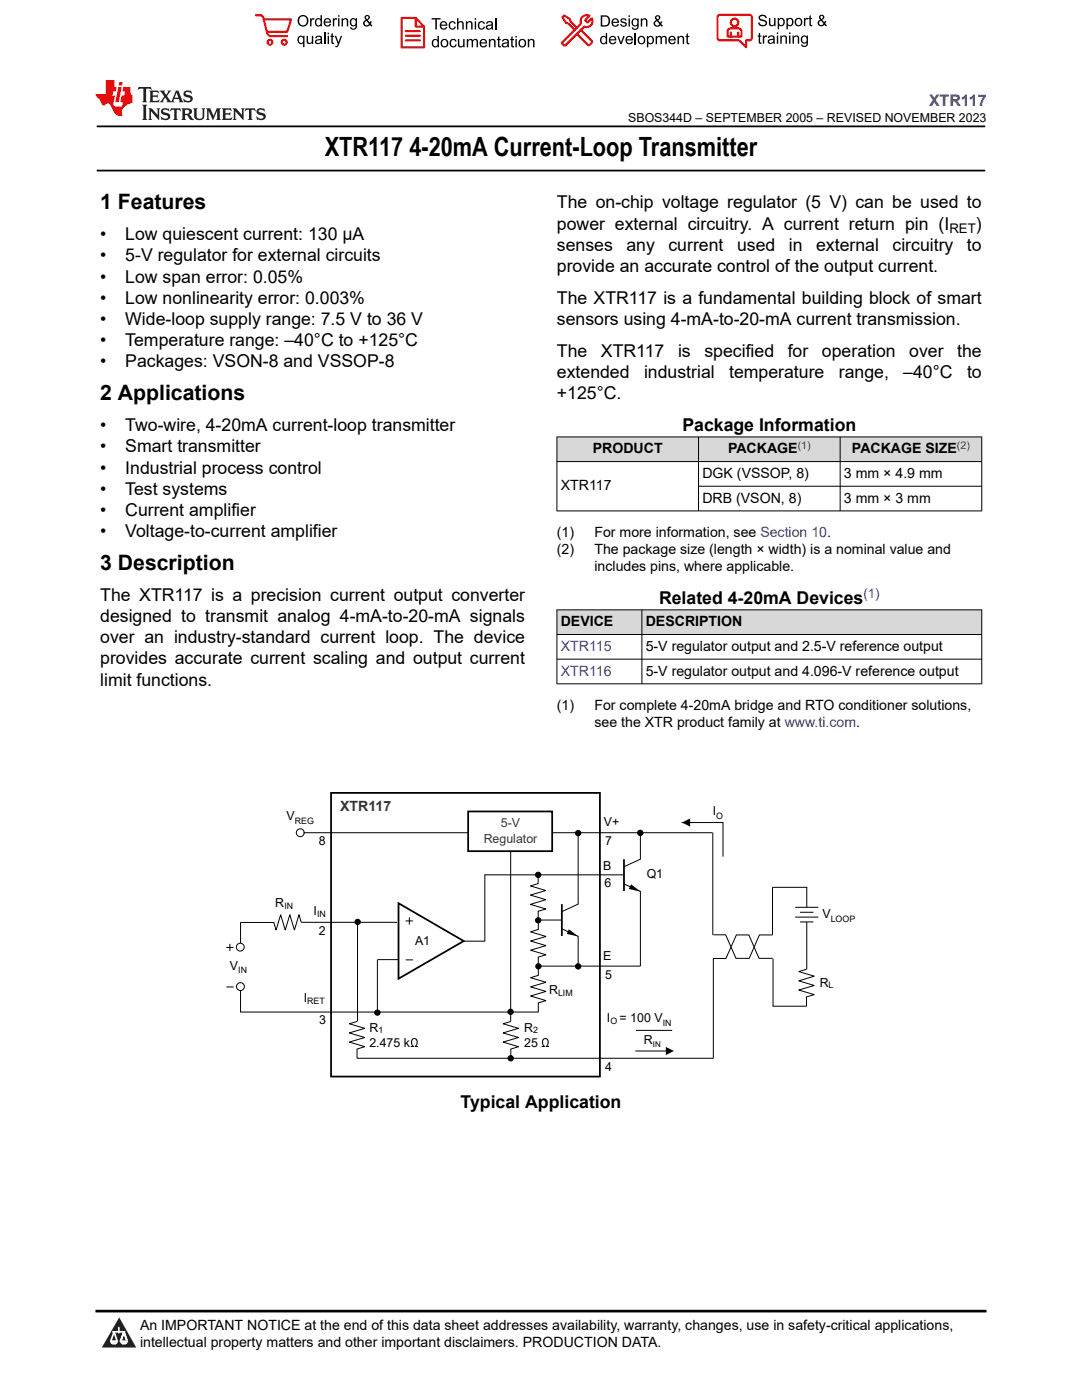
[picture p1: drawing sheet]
<svg xmlns="http://www.w3.org/2000/svg" width="216mm" height="279mm" viewBox="0 0 216 279" stroke-linecap="round" stroke-linejoin="round" font-family="sans-serif">
<path d="M19.3 25.2h177.3M19.3 34h177.3" fill="none" stroke="#000" stroke-width=".35"/>
<g fill="#d8d8d8">
<path d="M111.1 87.2h84.8v4.9h-84.8z" fill-rule="evenodd"/>
<path d="M111.2 87.3h28.1v4.8h-28.1z" fill-rule="evenodd"/>
<path d="M139.4 87.3h28.2v4.8h-28.2z" fill-rule="evenodd"/>
<path d="M167.7 87.3h28.1v4.8h-28.1z" fill-rule="evenodd"/>
</g>
<path d="M111.1 87.2h84.9M111.1 92.1h84.9M111.1 87.1v14.9M139.4 87.1v14.9M139.4 97h56.6M167.6 87.1v14.9M195.9 87.1v14.9M111.1 102h84.9" fill="none" stroke="#000" stroke-width=".2"/>
<g fill="#d8d8d8">
<path d="M111.1 121.7h84.8v4.9h-84.8z" fill-rule="evenodd"/>
<path d="M111.2 121.8h16.8v4.8h-16.8z" fill-rule="evenodd"/>
<path d="M128.1 121.8h67.7v4.8h-67.7z" fill-rule="evenodd"/>
</g>
<g fill="none" stroke="#000" stroke-width=".2">
<path d="M111.1 121.7h84.9M111.1 126.6h84.9M111.1 131.6h84.9M111.1 136.5h84.9M111.1 121.6v14.9M128.1 121.6v14.9M195.9 121.6v14.9M60.6 166.2h32.8M96.7 174.5v13.3M96.7 174.6h27.7M101.9 169.9v33.9M107.4 174.5v1.8l-1.6 .5 3.1 .9-3.1 .9 3.1 .9-3.1 1 3.1 .9-1.5 .5v3.6l-1.5 .5 3.1 .9-3.1 .9 3.1 .9-3.1 .9 3.1 .9-1.6 .5v1.8"/>
<path d="M110.2 166.2h32M115.4 166.2v14.2l-3.3 1.5M124.5 176.4l3.3 1.5v14.9h-20.4v1.9l-1.5 .4 3.1 .9-3.1 .9 3.1 1-3.1 .9 3.1 .9-1.6 .4v1.9M127.8 166.2v5.3l-3.3 1.5M136.1 164.2h8.2M142.2 166.2v20.4M144.3 164.1v6.9M154.1 177.1v9.4M154.2 177.1h6.9M161 177v4.1M45.2 189.1h1.4M45.2 197h1.4"/>
<path d="M45.9 188.4v1.4M48 197.7v4.3M71.3 184.2v19.6M75.3 191.5v10.6M75.4 191.5h4.1M79.2 184.1h-19.1l-.4-1.6-1 3.1-.9-3.1-.9 3.1-.9-3.1-.9 3.1-.5-1.5h-6.6v4.1M80.9 191.6h1.5M80.9 183.8h1.5M81.7 183.1v1.4M92.3 187.8h4.5M107.4 183.6h4.7M112.1 185.4l3.3 1.5v6"/>
<path d="M142.3 191.3v19.9h-71.1v-1.8l1.6-.5-3.1-.9 3.1-.9-3.1-1 3.1-.9-3.1-.9 1.5-.4M142.4 186.6h2.4l2.1 4.7h2.6l2-4.7h2.7M154.2 191.3h-2.7l-2.1-4.7h-2.5l-2.1 4.7h-2.5M154.2 191.3v9.5M158.7 181.1h4.6M158.7 183h4.6M159.6 182.1h2.7M159.6 184h2.7M160.9 193.4l-1.5 .5 3.1 .9-3.1 1 3.1 .9-3.1 .9 3.1 .9-1.6 .5v1.8M161 184v9.4M47.9 202h59.5M101.9 203.9l-1.5 .4 3.1 .9-3.1 .9 3.1 1-3.1 .9 3.1 .9-1.6 .5v1.8"/>
<path d="M126.8 209.7h6.1M126.9 205.6h7.2M154.2 200.8h6.7"/>
<circle cx="59.9" cy="166.2" r=".79"/>
<circle cx="107.4" cy="174.6" r=".53"/>
<circle cx="115.4" cy="166.3" r=".53"/>
<circle cx="127.8" cy="166.2" r=".53"/>
<circle cx="47.9" cy="189" r=".79"/>
<circle cx="48" cy="196.9" r=".79"/>
<circle cx="71.4" cy="184" r=".53"/>
<circle cx="107.4" cy="183.7" r=".53"/>
<circle cx="107.4" cy="192.9" r=".53"/>
<circle cx="115.4" cy="192.9" r=".53"/>
<circle cx="75.3" cy="202.1" r=".53"/>
<circle cx="101.9" cy="201.9" r=".53"/>
<circle cx="101.9" cy="211.2" r=".53"/>
</g>
<path d="M66.1 158.2h53.6v56.7h-53.6zM93.4 161.9h16.8v8h-16.8zM124.5 171.5v6.3M79.5 180.3l13 7.5-13 7.5zM112.1 180.4v6.4" fill="none" stroke="#000" stroke-width=".35"/>
<g fill="#000">
<path d="M125.9 176.5l1.9 1.4-2.3-.5zM136.1 164.2l1.6-.9v1.7zM113.5 185.4l1.9 1.5-2.3-.5zM132.9 208.9l1.6 .8-1.6 .9z"/>
<circle cx="107.4" cy="174.6" r=".53"/>
<circle cx="115.4" cy="166.3" r=".53"/>
<circle cx="127.8" cy="166.2" r=".53"/>
<circle cx="71.4" cy="184" r=".53"/>
<circle cx="107.4" cy="183.7" r=".53"/>
<circle cx="107.4" cy="192.9" r=".53"/>
<circle cx="115.4" cy="192.9" r=".53"/>
<circle cx="75.3" cy="202.1" r=".53"/>
<circle cx="101.9" cy="201.9" r=".53"/>
<circle cx="101.9" cy="211.2" r=".53"/>
</g>
<path d="M0 0h215.9v23.8h-215.9z" fill-rule="evenodd" fill="#fff"/>
<path d="M27.7 17.4l-.2 .6 .5-.3h.6v.1v2.2l-.2 .4h1l-.2-.4v-2.2v-.1h.5l.5 .3-.1-.6zM29.8 18.1l.2 .4v1.5l-.2 .4h1.9l.1-.6a1.08 1.08 0 0 1-1.3 .2v-.7h.6l.4 .2v-.6l-.4 .2h-.6v-.6l.2-.1a1 1 0 0 1 1 .2l-.1-.5zM31.8 18.1l1 1.1-1 1.2h.9l-.2-.2 .4-.7 .5 .7-.2 .2h1.6l-.2-.2 .1-.4h1l.1 .4-.1 .2h.9l-.2-.3-.8-2h-.5l-1 2.2-.8-1.1 .9-1.1h-.8l.2 .2-.5 .7-.3-.7 .1-.2zM35.2 18.5l.4 1h-.8zM36.8 18.2a.65 .65 0 0 0-.2 .7 .65 .65 0 0 0 .6 .5l.7 .2 .1 .2a.79 .79 0 0 1-.7 .4 .79 .79 0 0 1-.7-.5l.1 .7 .2-.1a.93 .93 0 0 0 1.1 .1 .93 .93 0 0 0 .4-1 1.46 1.46 0 0 0-1.2-.6l-.1-.3a1.09 1.09 0 0 1 1.2 .2l-.2-.6-.1 .1-.6-.2zM28.4 20.9l.2 .4v2.3l-.2 .3h1l-.2-.3v-2.3l.2-.4zM29.6 21.6l.2 .4v1.6l-.2 .3h.8l-.3-.3v-1.4l1.7 1.8v-2l.2-.4h-.8l.2 .2 .1 1.1-1.2-1.3zM32.3 21.8a.65 .65 0 0 0-.2 .7 .65 .65 0 0 0 .7 .4l.6 .2 .1 .2a.79 .79 0 0 1-.7 .4 .79 .79 0 0 1-.7-.5l.1 .7 .2-.1a.93 .93 0 0 0 1.1 .1 .93 .93 0 0 0 .4-.9 1.46 1.46 0 0 0-1.2-.6l-.1-.4a1.09 1.09 0 0 1 1.2 .2l-.2-.6-.1 .1-.6-.1zM34.1 21.6l-.1 .7a.63 .63 0 0 1 .7-.4l.1 1.7-.3 .3h1l-.2-.3v-1.7a.66 .66 0 0 1 .8 .4l-.1-.7zM36.2 21.6l.2 .4v1.6l-.2 .3h.9l-.2-.2v-.7h.5l.1 .2a.79 .79 0 0 0 1.2 .6l-1-.9a.61 .61 0 0 0 .6-.6 .61 .61 0 0 0-.5-.6zM36.9 21.9h.2a.47 .47 0 0 1 .5 .1 .47 .47 0 0 1 .1 .5l-.2 .2h-.6zM38.5 21.6l.2 .2a2.27 2.27 0 0 0 .4 2 1.04 1.04 0 0 0 1.7-.7v-1.3l.2-.2h-.8l.2 .4v1.1a.6 .6 0 0 1-.6 .6 .6 .6 0 0 1-.6-.6v-1.1l.3-.4zM41.1 21.6l.2 .4v1.6l-.2 .3h.7l-.2-.3v-1.5l.9 1.9 .8-1.9v1.5l-.2 .3h1l-.3-.3v-1.6l.3-.4h-.8l-.7 1.5-.7-1.5zM44.3 21.6l.2 .4v1.6l-.2 .3h1.9l.1-.5a1.09 1.09 0 0 1-1.3 .1v-.6h.6l.4 .1v-.6l-.4 .2h-.6v-.6l.2-.1a1.01 1.01 0 0 1 1 .3l-.1-.6zM46.4 21.6l.3 .4v1.6l-.3 .3h.8l-.2-.3v-1.4l1.6 1.8v-2l.2-.4h-.7l.2 .2v1.1l-1.2-1.3zM49 21.6l-.1 .7a.63 .63 0 0 1 .8-.4v1.7l-.3 .3h1l-.2-.3v-1.7a.66 .66 0 0 1 .8 .4l-.1-.7zM51.4 21.8a.65 .65 0 0 0-.2 .7 .65 .65 0 0 0 .6 .4l.6 .2 .2 .2a.79 .79 0 0 1-.8 .4 .79 .79 0 0 1-.6-.5l.1 .7 .2-.1a.93 .93 0 0 0 1 .1 .93 .93 0 0 0 .5-.9 1.46 1.46 0 0 0-1.3-.6l-.1-.4a1.09 1.09 0 0 1 1.3 .2l-.2-.6-.2 .1-.5-.1z" fill="#231f20"/>
<path d="M21.1 16v2.8h-2.1l.1 .3 .9 1a.95 .95 0 0 0 .9 .9 .59 .59 0 0 1 .6-.4 .59 .59 0 0 1 .5 .4l.4 .8a1.59 1.59 0 0 0 2.1 1.3 1.61 1.61 0 0 1 1-2.2l1-.4-.1-1.5a1.59 1.59 0 0 1-.4-1.6h-1.4l-.2 .9h.5l-.1 .8h-.5l-.2 1v.2l.4 .1-.2 .9h-.6a.73 .73 0 0 1-1.1-.7l.3-1.5h-.5l.2-.8h.5l.2-.9h-.5v-1.4zM23.6 17.4l-.6 3h.7l.6-3zM23.8 16.4l-.1 .7h.7l.1-.7z" fill="#ed1c24"/>
<g fill="#000">
<path d="M59.4 4.2a1.12 1.12 0 0 1 2.2 0 1.12 1.12 0 0 1-2.2 0zM59.9 3.5a.89 .89 0 0 0-.1 1.1 .89 .89 0 0 0 1.1 .4 .88 .88 0 0 0 .3-1.3 .88 .88 0 0 0-1.3-.2z" fill-rule="evenodd"/>
<path d="M59.5 7.3l.5-.2 .5 .3v-.3h.3v2.3h-.3v-.8a.74 .74 0 0 1-1 0 .74 .74 0 0 1-.1-1zM59.8 7.5a.57 .57 0 0 0-.2 .7 .57 .57 0 0 0 .8 .2 .57 .57 0 0 0 .1-.7 .57 .57 0 0 0-.7-.2z" fill-rule="evenodd"/>
<path d="M61.9 3.6h.2v.3l.2-.2 .3-.1 .2 .1-.1 .3a.36 .36 0 0 0-.5 0 .36 .36 0 0 0 0 .4v.9h-.3z" fill-rule="evenodd"/>
<path d="M61.2 7.1h.3v.9a.41 .41 0 0 0 .4 .6 .41 .41 0 0 0 .3-.6v-.9h.3v1.7h-.2v-.3a.58 .58 0 0 1-.7 .3 .58 .58 0 0 1-.4-.6z" fill-rule="evenodd"/>
<path d="M63 3.8l.5-.2 .5 .2v-.8h.2v2.3h-.2v-.2a.75 .75 0 0 1-1-.1 .75 .75 0 0 1-.1-1zM63.2 4a.57 .57 0 0 0-.1 .7 .57 .57 0 0 0 .8 .2 .57 .57 0 0 0 .1-.7 .57 .57 0 0 0-.8-.2z" fill-rule="evenodd"/>
<path d="M63 7.3a.74 .74 0 0 1 1-.1 .74 .74 0 0 1 .3 .9v.7h-.3v-.2a.57 .57 0 0 1-.8 .2 .57 .57 0 0 1-.2-.8l1-.3a.41 .41 0 0 0-.4-.4 .41 .41 0 0 0-.4 .4l-.3-.1zM63.2 8.2a.35 .35 0 0 0 .2 .5 .35 .35 0 0 0 .5-.3l.1-.4z" fill-rule="evenodd"/>
<path d="M65.4 6.5h.3v.3h-.3zM65.4 7.1h.3v1.7h-.3z" fill-rule="evenodd"/>
<path d="M64.8 3.8a.76 .76 0 0 1 .9-.1 .76 .76 0 0 1 .4 .8h-1.2a.47 .47 0 0 0 .3 .6 .47 .47 0 0 0 .6-.4l.3 .1a.82 .82 0 0 1-1.3 .3 .82 .82 0 0 1 0-1.3zM65 4l-.1 .3h.9l-.3-.4z" fill-rule="evenodd"/>
<path d="M66.4 3.6h.3v.3l.1-.2 .4-.1 .1 .1-.1 .3a.36 .36 0 0 0-.4 0 .36 .36 0 0 0-.1 .4v.9h-.3z" fill-rule="evenodd"/>
<path d="M66.1 6.7l.3-.1v.5h.3v.3h-.3v.9l.1 .2h.2v.3a.41 .41 0 0 1-.4-.1 .41 .41 0 0 1-.2-.4v-.9h-.2v-.3h.2z" fill-rule="evenodd"/>
<path d="M66.8 7.1h.3l.4 1.4 .5-1.4h.3l-.6 1.7a.57 .57 0 0 1-.8 .6v-.3a.37 .37 0 0 0 .5-.3z" fill-rule="evenodd"/>
<path d="M67.5 3h.2v.3h-.2zM67.5 3.6h.2v1.7h-.2z" fill-rule="evenodd"/>
<path d="M68.2 3.6h.2v.3a.58 .58 0 0 1 .7-.3 .58 .58 0 0 1 .4 .7v1h-.3v-1a.4 .4 0 0 0-.4-.5 .4 .4 0 0 0-.4 .6v.9h-.2z" fill-rule="evenodd"/>
<path d="M70 3.8l.5-.2 .5 .2v-.2h.2v1.5a.71 .71 0 0 1-.5 .8 .71 .71 0 0 1-.8-.5h.2a.46 .46 0 0 0 .6 .3 .46 .46 0 0 0 .3-.6 .78 .78 0 0 1-1.1-.2 .78 .78 0 0 1 .1-1.1zM70.2 4a.53 .53 0 0 0-.1 .8 .53 .53 0 0 0 .8 0 .54 .54 0 0 0 0-.7 .54 .54 0 0 0-.7-.1z" fill-rule="evenodd"/>
<path d="M72.9 3.1a.53 .53 0 0 1 .8 .1 .53 .53 0 0 1-.3 .8l.4 .5 .1-.3 .3 .1-.2 .5 .3 .3-.2 .2-.3-.3a.71 .71 0 0 1-1.2 .1 .71 .71 0 0 1 .4-1.1l-.3-.5zM73 3.5a.3 .3 0 0 0 .6 0 .3 .3 0 0 0-.6 0zM72.9 4.3a.45 .45 0 0 0 0 .7 .45 .45 0 0 0 .7-.2l-.5-.6z" fill-rule="evenodd"/>
<path d="M86.1 3.6h1.8v.3h-.7v2h-.3v-2h-.8z" fill-rule="evenodd"/>
<path d="M86.3 8l.5-.2 .5 .2v-.8h.3v2.2h-.3v-.2a.76 .76 0 0 1-1 0 .76 .76 0 0 1-.1-1zM86.6 8.1a.58 .58 0 0 0-.2 .8 .58 .58 0 0 0 .8 .2 .58 .58 0 0 0 .1-.8 .58 .58 0 0 0-.7-.2z" fill-rule="evenodd"/>
<path d="M88.2 7.9a.81 .81 0 0 1 1.1 .2 .81 .81 0 0 1-.2 1.1 .81 .81 0 0 1-1.1-.1l-.1-.8zM88.3 8.1a.57 .57 0 0 0 0 .9 .57 .57 0 0 0 .8 0 .57 .57 0 0 0 0-.8 .57 .57 0 0 0-.8-.1z" fill-rule="evenodd"/>
<path d="M88 4.4a.77 .77 0 0 1 .9-.1 .77 .77 0 0 1 .4 .8h-1.3a.48 .48 0 0 0 .4 .6 .48 .48 0 0 0 .6-.3h.3a.83 .83 0 0 1-1.3 .4 .83 .83 0 0 1 0-1.4zM88.2 4.6l-.2 .3h1l-.3-.4z" fill-rule="evenodd"/>
<path d="M89.7 4.4a.7 .7 0 0 1 1.2 .3l-.2 .1a.45 .45 0 0 0-.6-.3 .45 .45 0 0 0-.3 .6 .45 .45 0 0 0 .3 .6 .45 .45 0 0 0 .6-.4h.3a.76 .76 0 0 1-1.1 .6 .76 .76 0 0 1-.3-1.1z" fill-rule="evenodd"/>
<path d="M89.9 8a.7 .7 0 0 1 1.2 .3h-.3a.45 .45 0 0 0-.5-.3 .45 .45 0 0 0-.3 .6 .45 .45 0 0 0 .3 .6 .45 .45 0 0 0 .6-.4l.2 .1a.76 .76 0 0 1-1 .5 .76 .76 0 0 1-.4-1.1z" fill-rule="evenodd"/>
<path d="M91.2 3.6h.3v.8a.59 .59 0 0 1 .7-.2 .59 .59 0 0 1 .3 .7v1h-.2v-1a.4 .4 0 0 0-.5-.4 .4 .4 0 0 0-.3 .5v.9h-.3z" fill-rule="evenodd"/>
<path d="M91.4 7.8h.2v.9a.41 .41 0 0 0 .5 .5 .41 .41 0 0 0 .3-.5v-.9h.3v1.6h-.3v-.2a.58 .58 0 0 1-.7 .3 .58 .58 0 0 1-.3-.7z" fill-rule="evenodd"/>
<path d="M93 4.2h.2v.3a.59 .59 0 0 1 .7-.3 .59 .59 0 0 1 .4 .7v1h-.3v-1a.41 .41 0 0 0-.4-.5 .41 .41 0 0 0-.4 .6v.9h-.2z" fill-rule="evenodd"/>
<path d="M93.1 7.8h.3v.2a.56 .56 0 0 1 1 0 .54 .54 0 0 1 .6-.2 .54 .54 0 0 1 .4 .5v1.1h-.3v-1a.34 .34 0 0 0-.3-.4 .34 .34 0 0 0-.4 .3v1.1h-.3v-1a.38 .38 0 0 0-.5-.4 .38 .38 0 0 0-.2 .6v.8h-.3z" fill-rule="evenodd"/>
<path d="M94.7 3.6h.3v.3h-.3zM94.7 4.2h.3v1.7h-.3z" fill-rule="evenodd"/>
<path d="M95.5 4.4a.7 .7 0 0 1 1.3 .3l-.3 .1a.45 .45 0 0 0-.6-.3 .45 .45 0 0 0-.3 .6 .45 .45 0 0 0 .3 .6 .45 .45 0 0 0 .6-.4h.3a.76 .76 0 0 1-1.1 .6 .76 .76 0 0 1-.3-1.1z" fill-rule="evenodd"/>
<path d="M95.9 8a.77 .77 0 0 1 .9-.2 .77 .77 0 0 1 .4 .9h-1.2a.48 .48 0 0 0 .3 .5 .48 .48 0 0 0 .6-.3h.3a.83 .83 0 0 1-1.3 .4 .83 .83 0 0 1 0-1.3zM96.1 8.1l-.1 .4h.9l-.2-.5z" fill-rule="evenodd"/>
<path d="M97.5 7.8h.3v.2a.59 .59 0 0 1 .7-.2 .59 .59 0 0 1 .4 .6v1h-.3v-1a.41 .41 0 0 0-.5-.4 .41 .41 0 0 0-.3 .5v.9h-.3z" fill-rule="evenodd"/>
<path d="M97.1 4.4a.74 .74 0 0 1 1-.1 .74 .74 0 0 1 .3 .9v.7h-.3v-.2a.59 .59 0 0 1-.8 .2 .59 .59 0 0 1-.3-.8l1.1-.3a.42 .42 0 0 0-.4-.4 .42 .42 0 0 0-.5 .4l-.2-.1zM97.3 5.3a.36 .36 0 0 0 .2 .5 .36 .36 0 0 0 .5-.2l.1-.5z" fill-rule="evenodd"/>
<path d="M99.4 7.4l.2-.2v.6h.3v.2h-.3v1l.1 .2h.2l.1 .2a.41 .41 0 0 1-.5 0 .41 .41 0 0 1-.1-.4v-1h-.2v-.2h.2z" fill-rule="evenodd"/>
<path d="M100.3 8a.74 .74 0 0 1 .9-.2 .74 .74 0 0 1 .3 .9l.1 .7h-.3v-.2a.59 .59 0 0 1-.8 .3 .59 .59 0 0 1-.3-.8l1-.3a.42 .42 0 0 0-.3-.4 .42 .42 0 0 0-.5 .3h-.3zM100.5 8.8a.36 .36 0 0 0 .1 .5 .36 .36 0 0 0 .5-.2l.2-.5z" fill-rule="evenodd"/>
<path d="M102 7.4l.3-.2v.6h.3v.2h-.3v1l.1 .2h.2v.2a.41 .41 0 0 1-.5 0 .41 .41 0 0 1-.1-.4v-1h-.2v-.2h.2z" fill-rule="evenodd"/>
<path d="M102.8 7.2h.3v.3h-.3zM102.8 7.8h.3v1.6h-.3z" fill-rule="evenodd"/>
<path d="M103.7 7.9a.81 .81 0 0 1 1.1 .2 .81 .81 0 0 1-.1 1.1 .81 .81 0 0 1-1.2-.1v-.8zM103.9 8.1a.57 .57 0 0 0-.1 .9 .57 .57 0 0 0 .8 0 .57 .57 0 0 0 0-.8 .57 .57 0 0 0-.7-.1z" fill-rule="evenodd"/>
<path d="M105.3 7.8h.3v.2a.59 .59 0 0 1 .7-.2 .59 .59 0 0 1 .4 .6v1h-.3v-1a.41 .41 0 0 0-.5-.4 .41 .41 0 0 0-.3 .5v.9h-.3z" fill-rule="evenodd"/>
<path d="M119.9 3.1h.7a1.12 1.12 0 0 1 1.1 1.1 1.12 1.12 0 0 1-1 1.1h-.8zM120.2 3.3v1.7h.4a.86 .86 0 0 0 .8-.8 .86 .86 0 0 0-.8-.9z" fill-rule="evenodd"/>
<path d="M119.9 7.4l.5-.3 .5 .3v-.8h.2v2.2h-.2v-.2a.75 .75 0 0 1-1 0 .75 .75 0 0 1-.1-1zM120.1 7.5a.57 .57 0 0 0-.1 .8 .57 .57 0 0 0 .8 .2 .57 .57 0 0 0 .1-.8 .57 .57 0 0 0-.8-.2z" fill-rule="evenodd"/>
<path d="M121.7 7.4a.76 .76 0 0 1 .9-.2 .76 .76 0 0 1 .4 .9h-1.2a.47 .47 0 0 0 .3 .5 .47 .47 0 0 0 .6-.3h.3a.82 .82 0 0 1-1.3 .4 .82 .82 0 0 1 0-1.3zM121.9 7.5l-.1 .3h.9l-.3-.4z" fill-rule="evenodd"/>
<path d="M122.2 3.9a.76 .76 0 0 1 .9-.2 .76 .76 0 0 1 .4 .9h-1.2a.47 .47 0 0 0 .4 .5 .47 .47 0 0 0 .5-.3h.3a.82 .82 0 0 1-1.3 .4 .82 .82 0 0 1 0-1.3zM122.5 4l-.2 .3h.9l-.2-.4z" fill-rule="evenodd"/>
<path d="M123.9 3.8a.71 .71 0 0 1 1.1 .3h-.2a.32 .32 0 0 0-.4-.3 .32 .32 0 0 0-.3 .4h.1a.75 .75 0 0 1 .9 .8 .72 .72 0 0 1-.7 .3 .72 .72 0 0 1-.7-.5h.3a.36 .36 0 0 0 .4 .4 .36 .36 0 0 0 .3-.5 .8 .8 0 0 1-.9-.7z" fill-rule="evenodd"/>
<path d="M123.2 7.2h.3l.4 1.3 .5-1.3h.3l-.7 1.6h-.2z" fill-rule="evenodd"/>
<path d="M125.4 3.1h.3v.3h-.3zM125.4 3.7h.3v1.6h-.3z" fill-rule="evenodd"/>
<path d="M125 7.4a.76 .76 0 0 1 .9-.2 .76 .76 0 0 1 .4 .9h-1.2a.47 .47 0 0 0 .3 .5 .47 .47 0 0 0 .6-.3h.3a.82 .82 0 0 1-1.3 .4 .82 .82 0 0 1 0-1.3zM125.2 7.5l-.1 .3h.9l-.2-.4z" fill-rule="evenodd"/>
<path d="M126.2 3.9l.5-.3 .5 .3v-.2h.2v1.4a.71 .71 0 0 1-.5 .8 .71 .71 0 0 1-.8-.5l.2 .1a.46 .46 0 0 0 .6 .2 .46 .46 0 0 0 .3-.6 .78 .78 0 0 1-1.1-.1 .78 .78 0 0 1 .1-1.1zM126.4 4a.53 .53 0 0 0-.1 .8 .53 .53 0 0 0 .8 0 .54 .54 0 0 0 0-.7 .54 .54 0 0 0-.7-.1z" fill-rule="evenodd"/>
<path d="M127.5 7.3a.8 .8 0 0 1 1.1 .2 .8 .8 0 0 1-.1 1.1 .8 .8 0 0 1-1.2-.1v-.8zM127.7 7.5a.56 .56 0 0 0-.1 .9 .56 .56 0 0 0 .8-.1 .56 .56 0 0 0 0-.7 .56 .56 0 0 0-.7-.1z" fill-rule="evenodd"/>
<path d="M127.9 3.7h.2v.2a.58 .58 0 0 1 .7-.2 .58 .58 0 0 1 .4 .6v1h-.3v-1a.4 .4 0 0 0-.4-.4 .4 .4 0 0 0-.4 .5v.9h-.2z" fill-rule="evenodd"/>
<path d="M129.1 7.2h.2v.2a.72 .72 0 0 1 1-.1 .72 .72 0 0 1 .2 1 .64 .64 0 0 1-.5 .5 .64 .64 0 0 1-.6-.2v.8h-.3zM129.5 7.5a.56 .56 0 0 0-.2 .8 .56 .56 0 0 0 .8 .2 .56 .56 0 0 0 .1-.8 .56 .56 0 0 0-.7-.2z" fill-rule="evenodd"/>
<path d="M130.8 7.2h.3v.2a.55 .55 0 0 1 .9 0 .53 .53 0 0 1 .6-.3 .53 .53 0 0 1 .4 .6v1.1h-.2v-1a.34 .34 0 0 0-.3-.4 .34 .34 0 0 0-.4 .3v1.1h-.3v-1a.37 .37 0 0 0-.5-.4 .37 .37 0 0 0-.2 .6v.8h-.3z" fill-rule="evenodd"/>
<path d="M130.8 3.2a.53 .53 0 0 1 .9 .1 .53 .53 0 0 1-.4 .8l.4 .5 .2-.4 .2 .1-.2 .5 .4 .3-.2 .3-.3-.4a.71 .71 0 0 1-1.2 .1 .71 .71 0 0 1 .3-1.1l-.2-.5zM130.9 3.6a.3 .3 0 0 0 .6 0 .3 .3 0 0 0-.6 0zM130.9 4.3a.45 .45 0 0 0 0 .7 .45 .45 0 0 0 .7-.2l-.5-.6z" fill-rule="evenodd"/>
<path d="M133.6 7.4a.76 .76 0 0 1 .9-.2 .76 .76 0 0 1 .3 .9h-1.2a.47 .47 0 0 0 .4 .5 .47 .47 0 0 0 .6-.3h.2a.82 .82 0 0 1-1.2 .4 .82 .82 0 0 1 0-1.3zM133.8 7.5l-.2 .3h1l-.3-.4z" fill-rule="evenodd"/>
<path d="M135.2 7.2h.2v.2a.58 .58 0 0 1 .7-.2 .58 .58 0 0 1 .4 .6v1h-.3v-1a.4 .4 0 0 0-.4-.4 .4 .4 0 0 0-.3 .5v.9h-.3z" fill-rule="evenodd"/>
<path d="M137 6.8l.3-.2v.6h.2v.2h-.2v1v.2h.2l.1 .2a.41 .41 0 0 1-.5 0 .41 .41 0 0 1-.1-.5v-.9h-.2v-.2h.2z" fill-rule="evenodd"/>
<path d="M151.6 3.1a.88 .88 0 0 1 1.4 .5h-.3a.49 .49 0 0 0-.5-.5 .49 .49 0 0 0-.5 .6l.1 .1a1.06 1.06 0 0 1 1.2 1 .95 .95 0 0 1-.9 .4 .95 .95 0 0 1-.8-.7h.3a.58 .58 0 0 0 .6 .5 .58 .58 0 0 0 .5-.6l-.2-.1a.95 .95 0 0 1-1.1-.9z" fill-rule="evenodd"/>
<path d="M151.4 6.7l.3-.2v.6h.2v.2h-.2v1v.2h.2l.1 .2a.41 .41 0 0 1-.5 0 .41 .41 0 0 1-.1-.5v-.9h-.2v-.2h.2z" fill-rule="evenodd"/>
<path d="M152.2 7.1h.3v.2l.1-.2h.4h.1l-.1 .3a.36 .36 0 0 0-.4 0 .36 .36 0 0 0-.1 .5v.8h-.3z" fill-rule="evenodd"/>
<path d="M153.3 7.3a.74 .74 0 0 1 1-.2 .74 .74 0 0 1 .3 .9l.1 .7h-.3l-.1-.2a.57 .57 0 0 1-.8 .3 .57 .57 0 0 1-.1-.9l.9-.2a.41 .41 0 0 0-.4-.4 .41 .41 0 0 0-.4 .3h-.3zM153.5 8.1a.35 .35 0 0 0 .2 .5 .35 .35 0 0 0 .5-.2l.1-.5z" fill-rule="evenodd"/>
<path d="M153.4 3.6h.3v.9a.41 .41 0 0 0 .4 .5 .41 .41 0 0 0 .4-.5v-.9h.2v1.6h-.2v-.2a.58 .58 0 0 1-.7 .2 .58 .58 0 0 1-.4-.6z" fill-rule="evenodd"/>
<path d="M155 6.5h.3v.3h-.3zM155 7.1h.3v1.6h-.3z" fill-rule="evenodd"/>
<path d="M155.2 3.6h.2v.2a.72 .72 0 0 1 1-.1 .72 .72 0 0 1 .2 1 .64 .64 0 0 1-.5 .5 .64 .64 0 0 1-.6-.2v.8h-.3zM155.6 3.9a.56 .56 0 0 0-.2 .8 .56 .56 0 0 0 .8 .2 .56 .56 0 0 0 .1-.8 .56 .56 0 0 0-.7-.2z" fill-rule="evenodd"/>
<path d="M155.7 7.1h.3v.2a.58 .58 0 0 1 .7-.2 .58 .58 0 0 1 .3 .6v1h-.3v-1a.4 .4 0 0 0-.4-.4 .4 .4 0 0 0-.3 .5v.9h-.3z" fill-rule="evenodd"/>
<path d="M156.9 3.6h.3v.2a.72 .72 0 0 1 .9-.1 .72 .72 0 0 1 .2 1 .64 .64 0 0 1-.4 .5 .64 .64 0 0 1-.7-.2v.8h-.3zM157.3 3.9a.56 .56 0 0 0-.1 .8 .56 .56 0 0 0 .7 .2 .56 .56 0 0 0 .2-.8 .56 .56 0 0 0-.8-.2z" fill-rule="evenodd"/>
<path d="M157.4 6.5h.3v.3h-.3zM157.4 7.1h.3v1.6h-.3z" fill-rule="evenodd"/>
<path d="M158.1 7.1h.3v.2a.58 .58 0 0 1 .7-.2 .58 .58 0 0 1 .4 .6v1h-.3v-1a.4 .4 0 0 0-.5-.4 .4 .4 0 0 0-.3 .5v.9h-.3z" fill-rule="evenodd"/>
<path d="M158.8 3.7a.8 .8 0 0 1 1.1 .2 .8 .8 0 0 1-.1 1.1 .8 .8 0 0 1-1.1-.1l-.1-.8zM159 3.9a.56 .56 0 0 0-.1 .9 .56 .56 0 0 0 .9 0 .56 .56 0 0 0-.1-.8 .56 .56 0 0 0-.7-.1z" fill-rule="evenodd"/>
<path d="M160 7.3l.5-.2 .5 .2v-.2h.2v1.4a.71 .71 0 0 1-.5 .9 .71 .71 0 0 1-.9-.5h.3a.46 .46 0 0 0 .6 .2 .46 .46 0 0 0 .2-.6 .78 .78 0 0 1-1-.1 .78 .78 0 0 1 .1-1.1zM160.2 7.4a.53 .53 0 0 0-.1 .8 .53 .53 0 0 0 .8 0 .54 .54 0 0 0 0-.7 .54 .54 0 0 0-.7-.1z" fill-rule="evenodd"/>
<path d="M160.4 3.6h.3v.2l.1-.2h.4h.1l-.1 .3a.36 .36 0 0 0-.4 0 .36 .36 0 0 0-.1 .5v.8h-.3z" fill-rule="evenodd"/>
<path d="M161.5 3.2l.3-.2v.6h.3v.2h-.3v1v.2h.3v.2a.41 .41 0 0 1-.5 0 .41 .41 0 0 1-.1-.5v-.9h-.2v-.2h.2z" fill-rule="evenodd"/>
<path d="M163.6 3.1a.53 .53 0 0 1 .8 .1 .53 .53 0 0 1-.3 .8l.4 .5 .1-.3h.3l-.2 .5 .3 .3-.2 .3-.3-.3a.71 .71 0 0 1-1.2 .1 .71 .71 0 0 1 .4-1.2l-.3-.5zM163.7 3.5a.3 .3 0 0 0 .5 0 .3 .3 0 0 0-.5 0zM163.6 4.2a.45 .45 0 0 0 0 .8 .45 .45 0 0 0 .7-.3l-.5-.6z" fill-rule="evenodd"/>
</g>
<path d="M64.8 6.5v2.3M98.9 3.6v2.3M126.8 6.6v2.2" fill="none" stroke="#000" stroke-width=".28"/>
<g fill="none" stroke="#de0000" stroke-width=".42">
<path d="M51.1 3l1 .1a1.4 1.4 0 0 1 .6 1.2l.7 2.5a.95 .95 0 0 0 1.1 .4h2.8M52.7 3.9h5.4l-.8 2.4h-4M80.1 3.6h2.8v1.7h1.7v4.2h-4.5zM81 7.1h2.8M81 6.2h2.8M81 8.1h2.8M82.9 3.6l1.7 1.7M115.1 5.5l-1.3-1.2-.1-.5-1.2-.7-.3 .3 .7 1.1 .5 .2 1.3 1.3M115.9 6l2.2 2.2v.3l-.5 .5h-.3l-2.2-2.2zM115.9 6l.7-.7a1.19 1.19 0 0 0 1.3-.3 1.19 1.19 0 0 0 .2-1.4l-.9 .9-.4-.5 .8-.8a1.19 1.19 0 0 0-1.4 .1 1.19 1.19 0 0 0-.2 1.4l-3.8 3.7v.3l.3 .3h.3l2.3-2.2M143.2 3.2l.4-.2h6l.4 .2v4.4l-.2 .4-.9 .1v1.3l-1.4-1.3h-3.9l-.4-.3zM145.4 5.8l.4-.1h1.6a.61 .61 0 0 1 .6 .6v1h-2.8v-1z"/>
<path d="M145.8 6.5v.8M147.3 6.5v.8"/>
<circle cx="53.9" cy="8.4" r=".49"/>
<circle cx="56.7" cy="8.4" r=".49"/>
<circle cx="146.6" cy="4.5" r=".75"/>
</g>
<path d="M0 261.4h215.9v18h-215.9z" fill-rule="evenodd" fill="#fff"/>
<path d="M23.8 262.9l3.4 6h-6.9z" fill="#231f20"/>
<path d="M22.1 267.7h1.3l-.4 .5h-.3a.55 .55 0 0 1-.6-.5z" fill-rule="evenodd" fill="#fff"/>
<path d="M22.1 267.7h1.3l-.4 .5h-.3a.55 .55 0 0 1-.6-.5z" fill="none" stroke="#231f20" stroke-width=".34"/>
<path d="M22.1 267.7h1.3l-.4 .5h-.5zM22.6 265.8h.1M22.6 265.8h2.3zM23.7 265.9h.1M23.7 264.9v1zM24 267.7h.1" fill="none" stroke="#fff" stroke-width=".34"/>
<path d="M24.7 265.8l-.7 1.9z" fill="#fff"/>
<path d="M24.7 265.8l-.7 1.9z" fill="none" stroke="#fff" stroke-width=".34"/>
<path d="M24.7 265.8l.7 1.9z" fill="#fff"/>
<path d="M22.8 265.8l-.7 1.9zM22.8 265.8l.6 1.9zM24.7 265.8l.7 1.9zM25.3 267.7h.1" fill="none" stroke="#fff" stroke-width=".34"/>
<path d="M24.1 267.7h1.3a.65 .65 0 0 1-.6 .5 .65 .65 0 0 1-.7-.5z" fill-rule="evenodd" fill="#fff"/>
<path d="M24.1 267.7h1.3a.65 .65 0 0 1-.6 .5 .65 .65 0 0 1-.7-.5z" fill="none" stroke="#231f20" stroke-width=".34"/>
<path d="M24 267.7h.1M24.1 267.7h1.3l-.4 .5h-.5z" fill="none" stroke="#fff" stroke-width=".34"/>
<path d="M19 261.7h177.8" fill="none" stroke="#000" stroke-width=".53"/>
<text font-size="5.3" x="64.8" y="31.2">XTR117 4-20mA Current-Loop Transmitter</text>
<g font-size="4.2">
<text x="20" y="41.8">1 Features</text>
<text x="20" y="79.9">2 Applications</text>
<text x="20" y="113.8">3 Description</text>
</g>
<g font-size="3.5">
<text x="111.1" y="41.6">The on-chip voltage regulator (5 V) can be used to</text>
<text x="20" y="47.9">•</text>
<text x="25" y="47.9">Low quiescent current: 130 µA</text>
<text x="111.1" y="45.8">power external circuitry. A current return pin (I</text>
<text x="194.7" y="45.8">)</text>
<text x="20" y="52.2">•</text>
<text x="25" y="52.2">5‑V regulator for external circuits</text>
<text x="111.1" y="50.1">senses</text>
<text x="125" y="50.1">any</text>
<text x="133.4" y="50.1">current</text>
<text x="147.1" y="50.1">used</text>
<text x="157.4" y="50.1">in</text>
<text x="162.9" y="50.1">external</text>
<text x="178.1" y="50.1">circuitry</text>
<text x="192.9" y="50.1">to</text>
<text x="20" y="56.4">•</text>
<text x="25" y="56.4">Low span error: 0.05%</text>
<text x="111.1" y="54.3">provide an accurate control of the output current.</text>
<text x="20" y="60.6">•</text>
<text x="20" y="64.9">•</text>
<text x="25" y="60.6">Low nonlinearity error: 0.003%</text>
<text x="25" y="64.9">Wide-loop supply range: 7.5 V to 36 V</text>
<text x="111.1" y="64.9">sensors using 4-mA-to-20-mA current transmission.</text>
<text x="111.1" y="60.6">The XTR117 is a fundamental building block of smart</text>
<text x="20" y="69.1">•</text>
<text x="25" y="69.1">Temperature range: –40°C to +125°C</text>
<text x="111.1" y="71.2">The</text>
<text x="119.9" y="71.2">XTR117</text>
<text x="135.3" y="71.2">is</text>
<text x="140.6" y="71.2">specified</text>
<text x="157.2" y="71.2">for</text>
<text x="164" y="71.2">operation</text>
<text x="181.4" y="71.2">over</text>
<text x="191" y="71.2">the</text>
<text x="20" y="73.3">•</text>
<text x="25" y="73.3">Packages: VSON-8 and VSSOP-8</text>
<text x="111.1" y="75.5">extended</text>
<text x="128.5" y="75.5">industrial</text>
<text x="145.5" y="75.5">temperature</text>
<text x="167.4" y="75.5">range,</text>
<text x="180.2" y="75.5">–40°C</text>
<text x="193" y="75.5">to</text>
<text x="111.1" y="79.7">+125°C.</text>
<text x="20" y="86">•</text>
<text x="25" y="86">Two-wire, 4-20mA current-loop transmitter</text>
<text x="136.2" y="86">Package Information</text>
<text x="20" y="90.3">•</text>
<text x="20" y="94.5">•</text>
<text x="25" y="90.3">Smart transmitter</text>
<text x="25" y="94.5">Industrial process control</text>
<text x="20" y="98.7">•</text>
<text x="25" y="98.7">Test systems</text>
<text x="20" y="103">•</text>
<text x="20" y="107.2">•</text>
<text x="25" y="103">Current amplifier</text>
<text x="25" y="107.2">Voltage-to-current amplifier</text>
<text x="20" y="119.9">The XTR117 is a precision current output converter</text>
<text x="20" y="124.1">designed to transmit analog 4-mA-to-20-mA signals</text>
<text x="131.5" y="120.5">Related 4-20mA Devices</text>
<text x="20" y="128.4">over an industry-standard current loop. The device</text>
<text x="20" y="136.8">limit functions.</text>
<text x="20" y="132.6">provides accurate current scaling and output current</text>
<text x="91.9" y="221.2">Typical Application</text>
</g>
<text font-size="3.2" fill="#00f" x="185.4" y="21.1">XTR117</text>
<g font-size="2.8">
<text x="118.3" y="90.5">PRODUCT</text>
<text x="140.2" y="95.4">DGK (VSSOP, 8)</text>
<text x="145.3" y="90.5">PACKAGE</text>
<text x="168.4" y="95.4">3 mm × 4.9 mm</text>
<text x="170" y="90.5">PACKAGE SIZE</text>
<text x="111.9" y="97.9">XTR117</text>
<text x="140.2" y="100.3">DRB (VSON, 8)</text>
<text x="168.4" y="100.3">3 mm × 3 mm</text>
<text x="111.1" y="107.1">(1)</text>
<text x="118.6" y="107.1">For more information, see Section 10.</text>
<text x="111.1" y="110.5">(2)</text>
<text x="118.6" y="110.5">The package size (length × width) is a nominal value and</text>
<text x="118.6" y="113.9">includes pins, where applicable.</text>
<text x="111.9" y="125">DEVICE</text>
<text x="128.8" y="125">DESCRIPTION</text>
<text x="128.8" y="129.9">5-V regulator output and 2.5-V reference output</text>
<text x="128.8" y="134.8">5-V regulator output and 4.096-V reference output</text>
<text x="111.1" y="141.6">(1)</text>
<text x="118.6" y="141.6">For complete 4-20mA bridge and RTO conditioner solutions,</text>
<text x="118.6" y="145">see the XTR product family at www.ti.com.</text>
<text x="27.9" y="265.5">An IMPORTANT NOTICE at the end of this data sheet addresses availability, warranty, changes, use in safety-critical applications,</text>
<text x="27.9" y="268.9">intellectual property matters and other important disclaimers. PRODUCTION DATA.</text>
</g>
<g font-size="2.8" fill="#00f">
<text x="111.9" y="129.9">XTR115</text>
<text x="111.9" y="134.8">XTR116</text>
</g>
<text font-size="2.8" fill="#363334" x="67.9" y="161.8">XTR117</text>
<text font-size="2.6" x="189.4" y="46.5">RET</text>
<text font-size="2.6" fill="#00f" x="172.3" y="119.4">(1)</text>
<g font-size="2.5">
<text x="125.3" y="24.3">SBOS344D – SEPTEMBER 2005 – REVISED NOVEMBER 2023</text>
<text x="57.2" y="163.7">V</text>
<text x="120.5" y="164.9">V+</text>
<text x="142.2" y="162.6">I</text>
<text x="63.6" y="168.7">8</text>
<text x="120.3" y="173.5">B</text>
<text x="120.7" y="168.7">7</text>
<text x="120.6" y="177.1">6</text>
<text x="129.1" y="175.1">Q1</text>
<text x="54.9" y="180.9">R</text>
<text x="62.6" y="182.5">I</text>
<text x="164.1" y="183.2">V</text>
<text x="63.6" y="186.6">2</text>
<text x="82.8" y="188.5">A1</text>
<text x="120.3" y="191.5">E</text>
<text x="45.9" y="193.5">V</text>
<text x="120.7" y="195.4">5</text>
<text x="163.6" y="196.9">R</text>
<text x="60.6" y="200">I</text>
<text x="109.6" y="198.4">R</text>
<text x="63.7" y="204.3">3</text>
<text x="73.7" y="205.9">R</text>
<text x="73.7" y="209">2.475 k</text>
<text x="104.6" y="205.9">R</text>
<text x="104.6" y="209">25</text>
<text x="121.1" y="204.1">I</text>
<text x="123.6" y="204.1">= 100 V</text>
<text x="128.5" y="208.3">R</text>
<text x="120.7" y="213.8">4</text>
</g>
<g font-size="2.5" fill="#363334">
<text x="99.9" y="165.1">5-V</text>
<text x="96.5" y="168.3">Regulator</text>
</g>
<g font-size="2.1" fill="#00f">
<text x="159.2" y="89.5">(1)</text>
<text x="191" y="89.5">(2)</text>
</g>
<g font-size="1.8">
<text x="58.8" y="164.5">REG</text>
<text x="142.9" y="163.4">O</text>
<text x="56.7" y="181.4">IN</text>
<text x="63.3" y="183">IN</text>
<text x="165.8" y="184">LOOP</text>
<text x="47.5" y="194.1">IN</text>
<text x="165.3" y="197.3">L</text>
<text x="61.3" y="200.4">RET</text>
<text x="111.3" y="198.8">LIM</text>
<text x="75.5" y="206.3">1</text>
<text x="106.4" y="206.3">2</text>
<text x="121.8" y="204.4">O</text>
<text x="132.3" y="204.7">IN</text>
</g>
<text font-size="1.6" x="130.3" y="208.9">IN</text>
</svg>
